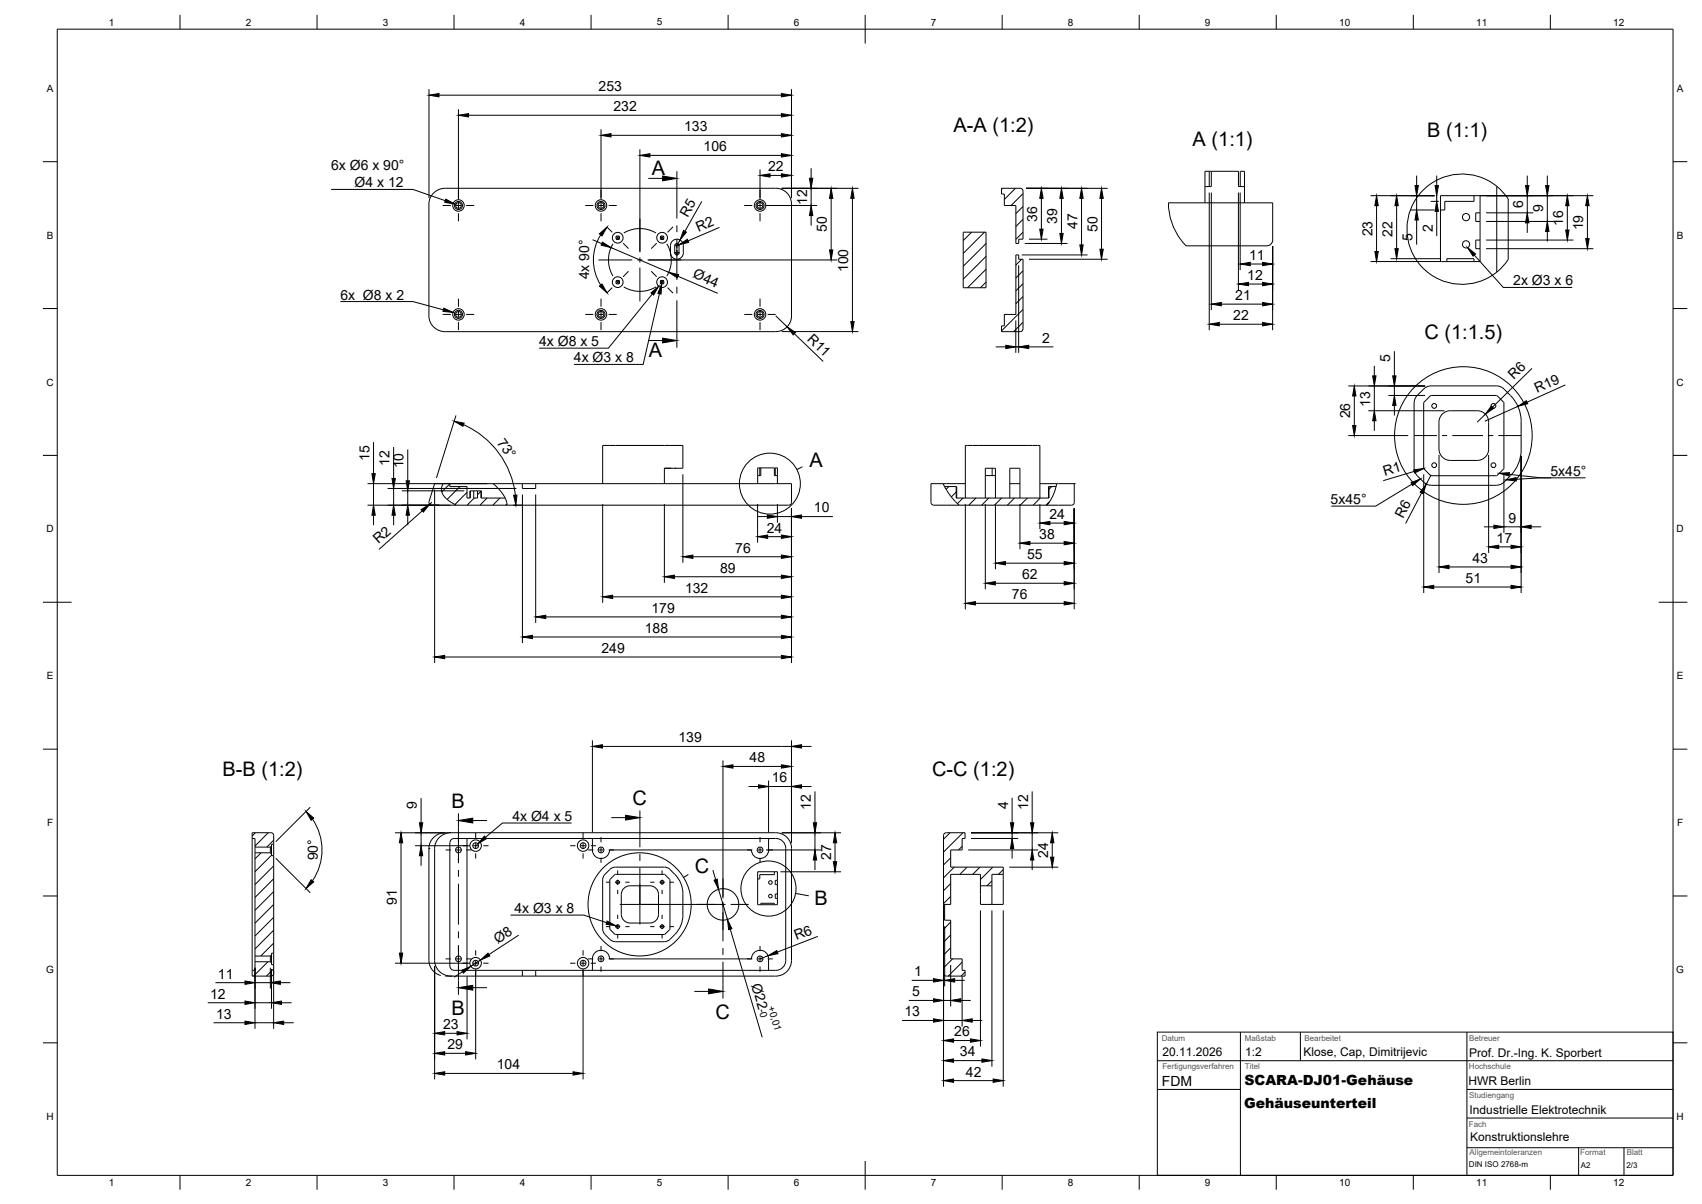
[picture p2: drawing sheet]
<svg xmlns="http://www.w3.org/2000/svg" width="594mm" height="420mm" viewBox="0 0 594 420" stroke-linecap="round" stroke-linejoin="round" font-family="sans-serif">
<!-- layer: Visible -->
<g fill="none" stroke="#000" stroke-width=".35">
<path d="M422.1 59.8v5.3M422.8 59.8v5.3h-2.2M151.3 67.4l1.7-1.2 2.2-.5h115.6a5.5 5.5 0 0 1 5.5 5.5v39a5.5 5.5 0 0 1-5.5 5.5h-115.6l-1.9-.4-1.5-.8-1.2-1.3-.5-1.1-.4-1.6v-39.6l.5-1.8zM356.1 65.7a1.01 1.01 0 0 1 1 1v16.8h-1.5v1.5h-1v-13.3h-4v-4h-1v-2h6.5M432.9 65.1v-5.3h1.5v11M434.4 65.1h-2.1v-5.3h-11.7v11M502.8 68.3h13.8v23h-13.8zM514.5 68.3v2h-10.2v3h-1.5M516.6 74.3h-1.5v3h1.5M522.4 65v30M522.4 65a19.3 19.3 0 0 0-26.1 1.9 19.3 19.3 0 0 0 0 26.2 19.3 19.3 0 0 0 26.1 1.8M522.4 65l2.2 2.1 1.8 2.3v21.1l-1.8 2.4-2.2 2.1"/>
<path d="M234.7 84.1a2.25 2.25 0 0 1 2.4-.5 2.25 2.25 0 0 1 1.4 2.1 4.3 4.3 0 0 1-.6 4.1 2.25 2.25 0 0 1-2.5 .5 2.25 2.25 0 0 1-1.4-2.1 4.3 4.3 0 0 1 .7-4.1zM235.7 85.2l.6-.2 .7 .4v2.8a.75 .75 0 0 1-.7 .8 .75 .75 0 0 1-.8-.8v-2.5zM336.2 81h8v19.4h-8zM412.3 83.8a21.5 21.5 0 0 1-4.5-13h36.4v13a2.42 2.42 0 0 1-3 2h-27.2l-1.7-2M505 91.3v-1h9.5v1M516.6 83.8h-1.5v3h1.5M356.1 115.7h-6.5v-2h1v-4h4v-20.7h1v1.5h1.5v24.2a1.01 1.01 0 0 1-1 1M494.7 138l2.6-2.6 1.3-.6 .9-.1h23.3l1.8 .7 2.6 2.6M494.7 138l-.8 1.2-.3 1.4M499.3 138.1l-2.3 2.5-.1 22.8M499.3 138.1h23.3M522.6 138.1l2.4 2.5-.1 22.8"/>
<path d="M527.2 138h.1M527.2 138a12.7 12.7 0 0 1 3.7 9M235.5 155.4h.1M493.6 140.6v22.8M506.3 143.3h9.3M506.3 143.3a4 4 0 0 0-4 4v9.4a4 4 0 0 0 4 4h9.3a4 4 0 0 0 4-4M515.6 143.3a4 4 0 0 1 4 4M519.6 147.3v9.4M530.9 147v10a12.7 12.7 0 0 1-3.7 9M154.7 168.8l-.6 1.8 .5 2 1.6 1.8 3.1 1.9M154.7 168.8h-3l-1.9 6.2M154.7 168.8h2.3"/>
<path d="M157 168.8h119.3v6.5a1.83 1.83 0 0 1-2.4 1h-122.6a1.19 1.19 0 0 1-1.5-1.3M157 168.8v1h6v4h1.2v-2.5M164.2 171.3l-.2 2.5M164.2 171.3h1.2M165.4 171.3h1.3M165.4 171.3v2.5h1.3v-2.5M166.7 171.3h1.2M167.9 171.3l.1 2.5M167.9 171.3v2.5h8.4M172.1 168.8l2 1.9 1.6 1.9 1 2 .3 1.7M182.3 168.8v1.7h4.7v-1.7M231.9 163.4h6.5v-8h-28v13.4"/>
<path d="M231.9 163.4h1.9M231.9 163.4v5.4M233.8 163.4h.1M235.5 163.4h.1M265.2 163.3v2.7M265.6 163.3v2.7h-1.1M270.6 166v-2.7h.8v5.5M271.4 166h-1.1v-2.7h-5.8v5.5M329.2 168.8l2.6 4.3 3 3.2M329.2 168.8h-4.2v6.5a1.82 1.82 0 0 0 2.3 1h45.7a1.59 1.59 0 0 0 2-1v-6.5M329.2 168.8h7.8M329.7 169.8h4.1"/>
<path d="M333.8 169.8h.1v4M333.8 169.8v4h32.4v-4M337 173.8v-18.4h26v18.4M343.9 166h3.6M343.9 173.8v-10.4h3.6v10.4M346.3 163.4v2.6M352.5 168.8h3.5M352.5 173.8v-10.4h3.5v10.4M363 168.8h12M366.2 169.8h-.2v4M366.2 169.8h2.4M368.8 168.8l-1.4 4.4-1.9 3.1"/>
<path d="M375 168.8h.1M493.6 163.4l.3 1.4 .8 1.2 2.6 2.6 .8 .5 1.4 .3 23.3-.1 1.8-.7 2.6-2.6M497 163.4l2.5 2.6 23.1-.1M525 163.4l-2.4 2.5M527.2 166h.1M88 292.6v46M88 292.6h1v3M89 295.6v2M89 297.6h5.4M89 297.6v36M89 295.6h5.4M94.4 295.6v2"/>
<path d="M94.4 297.6l.4 .4M94.8 295.2v2.8M94.8 298v.6h.7M94.8 295.2l-.4 .4M95.5 294.6v4M95.5 294.6h-.7v.6M95.5 291.6v3M95.5 298.6v34M95.5 291.6a1.01 1.01 0 0 0-1-1h-6.5v2M149.7 296.1l.1 39.7 .5 1.7 1 1.4 1.1 .9 1.5 .6M149.7 296.1l.4-1.9 1-1.7 1.9-1.4 2.2-.5h115.6a5.5 5.5 0 0 1 5.5 5.5v39M149.7 296.1h.1"/>
<path d="M157 294.1v43M157 294.1a1.49 1.49 0 0 1 1.5-1.5h112.3a3.5 3.5 0 0 1 3.5 3.5v39M157.5 290.6a5.6 5.6 0 0 0-5.8 5.5v39M163 292.6v46M206.8 292.6v4a3 3 0 0 0 3 3 3 3 0 0 0 3-3h49.5a3 3 0 0 0 3 3 3 3 0 0 0 3-3M268.3 292.6v4M329.3 291.6v48a1.01 1.01 0 0 0 1 1M330.3 290.6h6.5v2h-1v4h-4v6h18.4v13h-8v-6.5M330.3 290.6a1.01 1.01 0 0 0-1 1M214.8 305.1h17.1M214.8 305.1l-1.9 2v17.2l1.9 1.8 17.3-.1M218 309.8l1.9-.7h7a2.99 2.99 0 0 1 2.9 3v7a2.99 2.99 0 0 1-2.9 3h-7a3 3 0 0 1-3-3v-7a2.99 2.99 0 0 1 1.1-2.3z"/>
<path d="M231.9 305.1l.2 .1M232.1 305.2l1.7 1.9v17.1l-1.7 1.9M235.5 305.1l-2-2-1.2-.5h-17.5l-1.6 .5-2.3 2.3-.5 1.2v17.6l.1 .8 .7 1.1 2 2 1.6 .5h17.5l1.2-.5 2-2M235.5 305.1a9.6 9.6 0 0 1 2.9 6.8v7.5a9.5 9.5 0 0 1-2.9 6.7M235.6 305.1h.1M264.5 304.2h6.9v11.5h-6.9zM265.6 315.7v-.5h4.7v.5M270.3 304.2v1h-5.1v1.5h-.7M271.4 307.2h-.8v1.5h.8M271.4 312h-.8v1.5h.8M329.7 315.6v5.5h2.1v13.5h4v4h1v2h-6.5M342.2 309.1v-4h-10.4v10.5h-2.5"/>
<path d="M342.2 309.1h4M346.2 309.1v6.5M350.2 305.1v.1M350.2 305.1h-4v4M89 333.6v2M89 335.6v3h-1M89 333.6h5.4M89 335.6h5.4M94.4 333.6v2M94.4 335.6l.4 .4M94.8 333.2v2.8M94.8 333.2l-.4 .4"/>
<path d="M94.8 336v.6h.7M95.5 336.6v3a1.01 1.01 0 0 1-1 1h-6.5v-2M95.5 332.6v4M95.5 332.6h-.7v.6M151.7 335.1a5.6 5.6 0 0 0 5.8 5.5M157 337.1a1.49 1.49 0 0 0 1.5 1.5M182.3 338.6v2M187 338.6v2M235.6 326.1h.1M268.3 334.6v4M268.3 334.6a3 3 0 0 0-3-3 3 3 0 0 0-3 3h-49.5a3 3 0 0 0-3-3 3 3 0 0 0-3 3v4M274.3 335.1a3.5 3.5 0 0 1-3.5 3.5h-112.3"/>
<path d="M276.3 335.1a5.5 5.5 0 0 1-5.5 5.5h-115.4M157.5 340.6h.1"/>
<circle cx="160" cy="71.7" r="1.41"/>
<circle cx="160" cy="71.7" r="1.01"/>
<circle cx="160" cy="71.7" r="2"/>
<circle cx="209.8" cy="71.7" r="1.41"/>
<circle cx="209.8" cy="71.7" r="1.01"/>
<circle cx="209.8" cy="71.7" r="2"/>
<circle cx="265.3" cy="71.7" r="1.41"/>
<circle cx="265.3" cy="71.7" r="1.01"/>
<circle cx="265.3" cy="71.7" r="2"/>
<circle cx="511.7" cy="75.8" r="1.26"/>
<circle cx="215.6" cy="98.5" r=".62"/>
<circle cx="215.6" cy="83" r=".62"/>
<circle cx="215.6" cy="83" r="1.87"/>
<circle cx="215.6" cy="98.5" r="1.87"/>
<circle cx="231.1" cy="98.5" r=".62"/>
<circle cx="231.1" cy="83" r=".62"/>
<circle cx="231.1" cy="98.5" r="1.87"/>
<circle cx="231.1" cy="83" r="1.87"/>
<circle cx="511.7" cy="85.3" r="1.26"/>
<circle cx="160" cy="109.7" r="1.41"/>
<circle cx="160" cy="109.7" r="1.01"/>
<circle cx="160" cy="109.7" r="2"/>
<circle cx="209.8" cy="109.7" r="1.41"/>
<circle cx="209.8" cy="109.7" r="1.01"/>
<circle cx="209.8" cy="109.7" r="2"/>
<circle cx="265.3" cy="109.7" r="1.41"/>
<circle cx="265.3" cy="109.7" r="1.01"/>
<circle cx="265.3" cy="109.7" r="2"/>
<circle cx="500.6" cy="141.7" r=".84"/>
<circle cx="510.8" cy="152" r="24"/>
<circle cx="521.3" cy="141.7" r=".84"/>
<circle cx="500.6" cy="162.3" r=".84"/>
<circle cx="521.3" cy="162.3" r=".84"/>
<circle cx="160" cy="296.6" r="1.01"/>
<circle cx="166" cy="295.1" r="1.01"/>
<circle cx="166" cy="295.1" r="2"/>
<circle cx="203.5" cy="295.1" r="1.01"/>
<circle cx="203.5" cy="295.1" r="2"/>
<circle cx="209.8" cy="296.6" r="1.01"/>
<circle cx="265.3" cy="296.6" r="1.01"/>
<circle cx="215.6" cy="307.9" r=".62"/>
<circle cx="231.1" cy="307.9" r=".62"/>
<circle cx="252.4" cy="315.6" r="5.5"/>
<circle cx="268.9" cy="308" r=".62"/>
<circle cx="268.9" cy="312.7" r=".62"/>
<circle cx="160" cy="334.6" r="1.01"/>
<circle cx="166" cy="336.1" r="1.01"/>
<circle cx="166" cy="336.1" r="2"/>
<circle cx="203.5" cy="336.1" r="1.01"/>
<circle cx="203.5" cy="336.1" r="2"/>
<circle cx="209.8" cy="334.6" r="1.01"/>
<circle cx="215.6" cy="323.4" r=".62"/>
<circle cx="231.1" cy="323.4" r=".62"/>
<circle cx="265.3" cy="334.6" r="1.01"/>
</g>
<!-- layer: Smart Centers -->
<g fill="none" stroke="#000" stroke-width=".35">
<path d="M154.5 71.7h2.9M159.1 71.7h1.8M160 66.2v2.8M160 70.8v1.8M160 74.4v2.8M162.7 71.7h2.8M204.3 71.7h2.8M208.9 71.7h1.8M209.8 66.2v2.8M209.8 70.8v1.8M209.8 74.4v2.8M211.8 79.2l1.9 1.9"/>
<path d="M212.4 71.7h2.9M223.4 76.3v11.7M234.9 79.2l-1.9 1.9M259.8 71.7h2.8M264.4 71.7h1.8M265.3 66.2v2.8M265.3 70.8v1.8M265.3 74.4v2.8M267.9 71.7h2.9M208.9 90.7h11.8M214 85.1a11 11 0 0 0 0 11.3M215 82.3l1.2 1.3"/>
<path d="M215 97.8l1.3 1.3M216.2 97.8l-1.2 1.3M216.3 82.4l-1.3 1.2M217.5 84.9l1.9 1.9M217.7 81.3a11 11 0 0 1 11.3 0M219.4 94.7l-1.9 1.9M222.5 90.7h1.7M223.4 89.8v1.8M223.4 93.4v11.8M226 90.7h11.8M227.3 94.7l1.9 1.9M229.2 84.9l-1.9 1.9"/>
<path d="M230.5 82.4l1.2 1.2M230.5 97.8l1.2 1.3M231.7 97.8l-1.2 1.3M231.7 82.3l-1.2 1.3M232.7 85.1a11 11 0 0 1 0 11.3M235.4 85.7h1.8M235.4 88.2h1.8M236.3 84.8v1.8M236.3 87.3v1.8M154.5 109.7h2.9M159.1 109.7h1.8M160 104.2v2.8"/>
<path d="M160 108.8v1.8M160 112.4v2.8M162.7 109.7h2.8M204.3 109.7h2.8M208.9 109.7h1.8M209.8 104.2v2.8M209.8 108.8v1.8M209.8 112.4v2.8M212.4 109.7h2.9M213.7 100.4l-1.9 1.9M217.7 100.1a11 11 0 0 0 11.3 0M233 100.4l1.9 1.9"/>
<path d="M259.8 109.7h2.8M264.4 109.7h1.8M265.3 104.2v2.8M265.3 108.8v1.8M265.3 112.4v2.8M267.9 109.7h2.9M493.6 152h8M503.3 152h1.8M506.9 152h10.7M519.4 152h1.8M523 152h7.9M155.5 296.6h1.9"/>
<path d="M159.1 296.6h1.8M160 292.1v1.8M160 295.7v1.8M160 299.3v1.8M161.5 295.1h1.8M162.7 296.6h1.8M165.1 295.1h1.8M166 290.6v1.8M166 294.2v1.8M166 297.8v1.8M168.7 295.1h1.8M199 295.1h1.9"/>
<path d="M202.6 295.1h1.8M203.5 290.6v1.8M203.5 294.2v1.8M203.5 297.8v1.8M205.3 296.6h1.8M206.2 295.1h1.8M208.9 296.6h1.8M209.8 292.1v1.8M209.8 295.7v1.8M209.8 299.3v1.8M212.4 296.6h1.9M260.8 296.6h1.8"/>
<path d="M264.4 296.6h1.8M265.3 292.1v1.8M265.3 295.7v1.8M265.3 299.3v1.8M267.9 296.6h1.9M211.5 307.9h1.4M214.7 307.9h1.8M215.6 303.7v1.5M215.6 307v1.8M215.6 310.5v1.5M215.6 319.2v1.5M216.3 315.6h14.1"/>
<path d="M218.3 307.9h1.4M223.4 308.6v14M227 307.9h1.4M230.2 307.9h1.8M231.1 303.7v1.5M231.1 307v1.8M231.1 310.5v1.5M231.1 319.2v1.5M233.8 307.9h1.4M243.4 315.6h6.3M251.5 315.6h1.7M252.3 306.6v6.3"/>
<path d="M252.3 314.7v1.8M252.3 318.3v6.3M255 315.6h6.3M155.5 334.6h1.9M159.1 334.6h1.8M160 330.1v1.8M160 333.7v1.8M160 337.3v1.8M161.5 336.1h1.8M162.7 334.6h1.8M165.1 336.1h1.8M166 331.6v1.8"/>
<path d="M166 335.2v1.8M166 338.8v1.8M168.7 336.1h1.8M199 336.1h1.9M202.6 336.1h1.8M203.5 331.6v1.8M203.5 335.2v1.8M203.5 338.8v1.8M205.3 334.6h1.8M206.2 336.1h1.8M208.9 334.6h1.8M209.8 330.1v1.8"/>
<path d="M209.8 333.7v1.8M209.8 337.3v1.8M211.5 323.4h1.4M212.4 334.6h1.9M214.7 323.4h1.8M215.6 322.5v1.8M215.6 326.1v1.4M218.3 323.4h1.4M227 323.4h1.4M230.2 323.4h1.8M231.1 322.5v1.8M231.1 326.1v1.4"/>
<path d="M233.8 323.4h1.4M260.8 334.6h1.8M264.4 334.6h1.8M265.3 330.1v1.8M265.3 333.7v1.8M265.3 337.3v1.8M267.9 334.6h1.9"/>
</g>
<!-- layer: Hole Notes -->
<path d="M155.6 69.5l3.1 1.7-3.5-.6zM512.3 86.4l2.7 2.2-.8 .8zM154.9 107.5l3.3 1.5-3.6-.3zM227.2 102.2l2.7-2.3-1.8 3.1zM231 99.1l-.3 3.5-1.1-.2zM169.1 291.8l.7 .9-3 1.8zM211.9 321.4l3.2 1.7-3.6-.6z" fill="#000" stroke="#000" stroke-width=".35"/>
<path d="M115.6 66.1h28.5l11.3 3.9M514.6 89l10.1 11.3h24.1M118.8 105.2h25.3l10.7 2.9M227.7 102.6l-15.3 18.9h-24.2M230.2 102.5l-5.7 24.7h-24.2M199.5 287.2h-24.1l-5.9 5M178.2 319.3h25.6l7.9 2.7" fill="none" stroke="#000" stroke-width=".35"/>
<!-- layer: FD_Dimensions -->
<g fill="none" stroke="#000" stroke-width=".35">
<path d="M149.7 31.1v38M153.2 33.2h119.6M160 38.1v31.5M276.3 31.1v38M163.5 40.2h109.3M209.8 45.1v24.5M213.3 47.2h59.5M223.4 52.1v35.6M226.8 54.2h46M265.3 59.1v10.5M283.1 58.7v3.5M245 70.3l-5.9 10.4"/>
<path d="M251.1 79.4l-10.9 4.7M267.4 71.7h17.8M268.8 61.2h4M272.9 65.7h26.7M283.1 65.7v6M283.1 75.2v3.5M290.1 69.2v18M297.5 69.2v43M358.2 65.7h28.4M363.5 69.2v10.8M370.5 69.2v12.3M377.5 69.2v16.3"/>
<path d="M384.5 69.2v17.8M422.1 67.2v48M422.8 67.2v41M432.3 67.2v34M432.9 67.2v27M478.4 68.3h22.3M480.5 71.8v16M487.5 71.8v15M492.4 73.3h8.3M494.5 61.3v3.5M494.5 68.3v5M494.5 76.8v8.6"/>
<path d="M499.4 70.3h2.8M501.5 61.3v3.5M501.5 68.3v2M501.5 73.8v8.6M516.6 68.3h39.6M518.7 74.3h16.5M518.7 77.3h23.5M533.1 61.3v3.5M533.1 68.3v6M533.1 77.8v3.5M540.1 61.3v3.5M540.1 68.3v9"/>
<path d="M547.1 71.8v8.5M554.1 71.8v11.5M206.8 83.7l3.3 1.3M209.7 82a16.2 16.2 0 0 0 0 17.5M213.3 86.4l20.1 8.6M226.3 90.7h65.9M236.6 96.4l13.9 6M237.4 83.8l-1.1 1.9 .7-.3M355.6 92.6v30.5M356.7 89h22.9M357.7 85h14.9M359.2 83.5h6.4"/>
<path d="M359.2 90.5h27.4M435.8 99.1h4.9M436.4 92.1h4.3M444.2 85.9v29.3M478.4 91.3h24.5M485.4 90.3h17.5M518.7 83.8h30.5M518.7 86.8h37.5M540.1 80.8v3.5M270.8 110.2l3.9 3.8M272.9 115.7h26.7M277.3 116.5l10 9.6"/>
<path d="M354.6 111.8v11.3M425.6 113.1h15.1M426.3 106.1h14.4M347.6 121.1h3.5M354.6 121.1h1M359.1 121.1h8.6M470.6 134.7h26.8M472.7 138.2v10.3M479.7 127.7v3.5M479.7 134.7v8.6M484.6 138h12.8M486.7 122.6v8.6"/>
<path d="M486.7 134.7v3.3M534.7 128.5l-13.7 13.6M546.4 134.3l-13.4 6.1M130.4 154.3v11M137.4 156v11M142.3 156.8v11M159.2 145l-6.9 21.8M161.8 148.2a30.7 30.7 0 0 1 18.1 24.6M470.6 152h20.9M477.6 143.3h26.6M479.7 146.8v3.5M486.7 141.5v3.5"/>
<path d="M502.3 158.8v41.1M518.5 144.5l-2.9 2.8M519.6 158.8v34.2M529.8 141.8l-11.5 5.2M530.9 159.1v47.8M128.3 176.3h28.9M128.3 168.8h41.7M130.4 168.8v7.5M130.4 179.8v3.5M135.3 170.5h45M137.4 170.5v5.8M137.4 179.8v3.5"/>
<path d="M140.2 171.3h21.9M142.3 171.3v5M142.3 179.8v3.5M147.4 178.3l-15.1 13.4M150.7 175.3l-.7 .7M151.7 170.9v60.5M179.1 176.3h3.1M182.4 172.6v51.8M187 172.6v44.8M210.4 175.9v34.5M231.9 175.9v27.5M238.4 165.5v30.9"/>
<path d="M264.4 175.9v13.5M271.4 175.9v6.5M276.3 177.4v54M337 175.9v36.7M343.9 175.9v29.7M347.5 175.9v22.7M356 175.9v15.7M363 175.9v8.7M374.9 177.4v35.2M493.6 164.5l-10.8 3.2M496.2 172l-5.6 10.7M497 165.5v41.4"/>
<path d="M497.3 163.4l-.3 .1M499.6 165.7l-1.8 3.2M524.9 165.5v20.4M241.9 194.3h30.9M264.4 180.3h3.4M267.9 187.3h4.9M271.4 180.3h4.9M279.8 180.3h10.9M351 196.5h20.5M359.5 189.5h12M366.5 182.5h5M505.8 197.8h21.6"/>
<path d="M517.9 183.9h3.5M523.1 190.8h4.3M524.9 183.9h6M534.4 183.9h3.6M190.5 215.3h82.3M213.8 208.3h59M235.4 201.3h37.4M340.5 210.5h31M347.4 203.5h24.1M500.4 204.9h27M155.2 229.3h117.6M185.8 222.3h87"/>
<path d="M206.8 258.4v32.1M276.3 258.4v35.6M147 278.5v8.6M210.3 260.5h66M252.3 265.4v48.1M255.8 267.5h17M261.3 274.5h3.5M268.3 272.4v18.1M268.3 274.5h8M279.8 274.5h3.5M279.8 260.5h3.5M284.5 276.2v10.9"/>
<path d="M353.3 278.4v8.7M360.3 276.2v10.9M96.2 299.5l12.1 12.1M108.3 281.7l-12.1 12M109.1 285.8a19.1 19.1 0 0 1 0 21.6M137.9 290.6h17.5M140 294.1v38.5M144.9 295.1h19M147 290.6v4.5M147 298.6v3.5M267.4 296.6h19.2M272.9 290.6h20.7"/>
<path d="M284.5 290.6v6M291.5 294.1v6.6M337.9 296.6h24.5M338.9 290.6h30.5M338.9 292.6h16.5M353.3 290.6v2M353.3 296.1v3.5M360.3 290.6v6M367.3 294.1v5M248.8 303.6l1 3.4M250.8 310.3l3.1 10.6M272.4 304.2h21.2"/>
<path d="M284.5 300.1v3.5M329.3 317.7v61.5M342.2 317.7v47.5M346.2 317.7v54.5M350.2 317.7v61.5M352.3 302.6h17.1M360.3 300.1v3.5M89 337.7v21.3M94.4 337.7v7.3M94.8 338.1v13.9M95.5 338.7v20.3M137.9 336.1h26"/>
<path d="M151.7 337.2v39.5M161.4 339.1l-2.9 1.9M166 338.2v31.5M167.7 335l-3.3 2.2M181 326.3l-10.4 6.8M203.5 338.2v38.5M254.9 324.3l11.1 37.7M268.1 333.5l-2.8 1.1M285.5 326.8l-14.2 5.5M329.7 323.2v21M331.8 336.7v14.5M72.5 349.9h13"/>
<path d="M74.5 356.9h11M75.2 342.9h10.3M89 342.9h5.4M89 349.9h5.8M89 356.9h6.5M97.9 342.9h3.5M98.3 349.9h3.5M99 356.9h3.5M163 340.7v22M314.9 356.1h10.9M317.2 349.1h8.6M318.2 342.1h7.6"/>
<path d="M329.3 342.1h.4M329.3 349.1h2.5M329.3 356.1h6.5M333.2 342.1h3.5M335.3 349.1h3.5M335.8 340.7v17.5M339.3 356.1h3.5M155.2 360.6h4.3M155.2 367.6h7.3M155.2 374.6h44.8M332.8 363.1h5.9M332.8 370.1h9.9"/>
<path d="M332.8 377.1h13.9"/>
</g>
<g fill="#000" stroke="#000" stroke-width=".35">
<path d="M149.7 33.2l3.5-.6v1.2zM160 40.2l3.5-.6v1.2zM272.8 39.6l3.5 .6-3.5 .6zM272.8 32.6l3.5 .6-3.5 .6zM209.8 47.2l3.5-.6v1.2zM223.4 54.2l3.4-.6v1.2zM272.8 53.6l3.5 .6-3.5 .6zM272.8 46.6l3.5 .6-3.5 .6zM265.3 61.2l3.5-.6v1.2zM272.8 60.6l3.5 .6-3.5 .6zM282.5 62.2h1.2l-.6 3.5zM283.1 71.7l.6 3.5h-1.2z"/>
<path d="M290.1 65.7l.6 3.5h-1.2zM297.5 65.7l.6 3.5h-1.1zM363.5 65.7l.6 3.5h-1.2zM362.9 80h1.2l-.6 3.5zM370.5 65.7l.6 3.5h-1.2zM377.5 65.7l.6 3.5h-1.2zM384.5 65.7l.6 3.5h-1.2zM480.5 68.3l.6 3.5h-1.2zM487.5 68.3l.6 3.5h-1.2zM493.9 64.8h1.2l-.6 3.5zM494.5 73.3l.6 3.5h-1.2zM500.9 64.8h1.2l-.6 3.5z"/>
<path d="M501.5 70.3l.6 3.5h-1.2zM532.5 64.8h1.2l-.6 3.5zM533.1 74.3l.6 3.5h-1.2zM539.5 64.8h1.2l-.6 3.5zM547.1 68.3l.6 3.5h-1.2zM554.1 68.3l.6 3.5h-1.2zM209.2 81.6l2.7-2.4-1.8 3.1zM209.2 99.8l.9-.7 1.8 3.1zM210.3 84.5l3 1.9-3.5-.8zM233.4 95l3.5 .9-.5 1zM238.6 80.4l1 .6-2.2 2.8zM237 85.4l2.9-1.9 .5 1.1z"/>
<path d="M289.5 87.2h1.2l-.6 3.5zM369.9 81.5h1.2l-.6 3.5zM376.9 85.5h1.2l-.6 3.5zM383.9 87h1.2l-.6 3.5zM432.3 99.1l3.5-.5v1.1zM432.9 92.1l3.5-.6v1.2zM440.7 91.5l3.5 .6-3.5 .6zM440.7 98.6l3.5 .5-3.5 .6zM479.9 87.8h1.2l-.6 3.5zM486.9 86.8h1.2l-.6 3.5zM540.1 77.3l.6 3.5h-1.2zM546.5 80.3h1.2l-.6 3.5z"/>
<path d="M553.5 83.3h1.2l-.6 3.5zM274.7 114l3 2-.8 .9zM297 112.2h1.1l-.6 3.5zM422.1 113.1l3.5-.6v1.2zM422.8 106.1l3.5-.5v1.1zM440.7 105.6l3.5 .5-3.5 .6zM440.7 112.5l3.5 .6-3.5 .6zM351.1 120.5l3.5 .6-3.5 .5zM355.6 121.1l3.5-.6v1.1zM472.7 134.7l.6 3.5h-1.2zM479.1 131.2h1.2l-.6 3.5zM486.1 131.2h1.2l-.6 3.5z"/>
<path d="M529.8 141.8l3-2 .5 1.1zM158.5 147l3.5 .7-.4 1.1zM472.1 148.5h1.2l-.6 3.5zM479.7 143.3l.6 3.5h-1.2zM486.7 138l.6 3.5h-1.2zM520.6 141.7l.8 .8-2.9 2zM130.4 176.3l.6 3.5h-1.2zM129.8 165.3h1.2l-.6 3.5zM137.4 176.3l.6 3.5h-1.2zM136.8 167h1.2l-.6 3.5zM142.3 176.3l.6 3.5h-1.1zM141.8 167.8h1.1l-.6 3.5z"/>
<path d="M147 177.8l3-1.8-2.2 2.7zM179.3 172.8h1.1l-.3 3.5zM267.8 179.7l3.6 .6-3.6 .6zM276.3 180.3l3.5-.6v1.2zM493.4 164l3.6-.5-3.2 1.6zM497.8 168.9l-1.1 3.4-1-.6zM238.4 194.3l3.5-.6v1.2zM264.4 187.3l3.5-.6v1.2zM272.8 193.7l3.5 .6-3.5 .6zM272.8 186.7l3.5 .6-3.5 .6zM347.5 196.5l3.5-.5v1.1zM356 189.5l3.5-.5v1.1z"/>
<path d="M363 182.5l3.5-.6v1.2zM371.5 181.9l3.4 .6-3.4 .6zM371.5 189l3.4 .5-3.4 .6zM371.5 196l3.4 .5-3.4 .6zM502.3 197.8l3.5-.5v1.1zM521.4 183.3l3.5 .6-3.5 .5zM519.6 190.8l3.5-.5v1.1zM527.4 190.3l3.5 .5-3.5 .6zM527.4 197.3l3.5 .5-3.5 .6zM530.9 183.9l3.5-.6v1.1zM187 215.3l3.5-.6v1.2zM210.4 208.3l3.4-.6v1.2z"/>
<path d="M231.9 201.3l3.5-.6v1.2zM272.8 200.7l3.5 .6-3.5 .6zM272.8 207.7l3.5 .6-3.5 .6zM272.8 214.7l3.5 .6-3.5 .6zM337 210.5l3.5-.5v1.1zM343.9 203.5l3.5-.5v1.1zM371.5 203l3.4 .5-3.4 .6zM371.5 210l3.4 .5-3.4 .6zM497 204.9l3.4-.6v1.1zM527.4 204.3l3.5 .6-3.5 .5zM151.7 229.3l3.5-.6v1.2zM182.4 222.3l3.4-.6v1.2z"/>
<path d="M272.8 221.7l3.5 .6-3.5 .6zM272.8 228.7l3.5 .6-3.5 .6zM206.8 260.5l3.5-.6v1.1zM276.3 260.5l3.5-.6v1.1zM252.3 267.5l3.5-.6v1.2zM264.8 273.9l3.5 .6-3.5 .5zM272.8 266.9l3.5 .6-3.5 .6zM276.3 274.5l3.5-.6v1.1zM106.8 283.2l2.7 2.3-.9 .7zM140 290.6l.6 3.5h-1.2zM147 295.1l.6 3.5h-1.2zM146.4 287.1h1.2l-.6 3.5z"/>
<path d="M283.9 287.1h1.2l-.6 3.5zM291.5 290.6l.6 3.5h-1.2zM353.3 292.6l.6 3.5h-1.2zM352.7 287.1h1.2l-.6 3.5zM359.7 287.1h1.2l-.6 3.5zM367.3 290.6l.6 3.5h-1.2zM366.7 299.1h1.2l-.6 3.5zM108.6 307l.9 .8-2.7 2.3zM249.2 307.1l1.2-.3 .4 3.5zM284.5 296.6l.6 3.5h-1.2zM290.9 300.7h1.2l-.6 3.5zM360.3 296.6l.6 3.5h-1.2z"/>
<path d="M139.4 332.6h1.2l-.6 3.5zM161.1 338.6l3.3-1.4-2.7 2.4zM167.7 335l2.6-2.4 .7 1zM253.9 320.9l1.6 3.2-1.2 .3zM268.1 333.5l3-1.8 .4 1.1zM85.5 342.3l3.5 .6-3.5 .6zM85.5 349.3l3.5 .6-3.5 .6zM85.5 356.3l3.5 .6-3.5 .6zM94.4 342.9l3.5-.6v1.2zM94.8 349.9l3.5-.6v1.2zM95.5 356.9l3.5-.6v1.2zM325.8 341.5l3.5 .6-3.5 .6z"/>
<path d="M325.8 348.5l3.5 .6-3.5 .6zM325.8 355.5l3.5 .6-3.5 .6zM329.7 342.1l3.5-.6v1.2zM331.8 349.1l3.5-.6v1.2zM335.8 356.1l3.5-.6v1.2zM151.7 360.6l3.5-.6v1.2zM151.7 367.6l3.5-.6v1.2zM151.7 374.6l3.5-.6v1.2zM159.5 360l3.5 .6-3.5 .6zM162.5 367l3.5 .6-3.5 .6zM200 374l3.5 .6-3.5 .6zM329.3 363.1l3.5-.6v1.2z"/>
<path d="M329.3 370.1l3.5-.6v1.2zM329.3 377.1l3.5-.6v1.2zM338.7 362.5l3.5 .6-3.5 .6zM342.7 369.5l3.5 .6-3.5 .6zM346.7 376.5l3.5 .6-3.5 .6z"/>
</g>
<!-- layer: BORDER -->
<g fill="none" stroke="#000" stroke-width=".35">
<path d="M20 10.2h564v400h-564zM62.8 5.2v5M110.7 5.2v5M158.5 5.2v5M206.3 5.2v5M254.1 5.2v5M302 5.2v10M349.8 5.2v5M397.6 5.2v5M445.5 5.2v5M493.3 5.2v5M541.1 5.2v5"/>
<path d="M15 56.4h5M584 56.4h5M15 107.7h5M584 107.7h5M15 158.9h5M584 158.9h5M15 210.2h10M579 210.2h10M15 261.4h5M584 261.4h5M15 312.7h5M584 312.7h5"/>
<path d="M15 363.9h5M584 363.9h5M62.8 410.2v5M110.7 410.2v5M158.5 410.2v5M206.3 410.2v5M254.1 410.2v5M302 405.2v10M349.8 410.2v5M397.6 410.2v5M445.5 410.2v5M493.3 410.2v5"/>
<path d="M541.1 410.2v5"/>
</g>
<!-- layer: Detail Boundary -->
<g fill="none" stroke="#000" stroke-width=".35">
<path d="M280.1 162.9l-1.9 1M240.3 305.2l-1.7 1M277.7 311.8l4.6 .8"/>
<circle cx="268.7" cy="168.8" r="10.6"/>
<circle cx="223.3" cy="315.6" r="18"/>
<circle cx="268.2" cy="310.1" r="9.6"/>
</g>
<!-- layer: Section Lines -->
<g fill="none" stroke="#000" stroke-width=".35">
<path d="M236.3 59.8v16.5M226.3 62.3h5M236.3 78.6v2.4M236.3 83.4v14.3M226.3 118.8h5M236.3 100.1v2.3M236.3 104.8v16.5M160 283.8v17.4M165 286.3h5M213.4 285.3h5M223.4 282.8v12.9M223.4 298v2.4"/>
<path d="M160 303.6v2.4M160 308.4v14.3M223.4 302.8v12.8h28.9v12.9M160 325v2.4M160 329.8v17.4M252.3 330.9v2.3M252.3 335.6v12.9M165 344.7h5M242.4 346h5"/>
</g>
<path d="M231.3 61.4l5 .9-5 .8zM231.3 118l5 .8-5 .9zM160 286.3l5-.8v1.7zM218.4 284.5l5 .8-5 .9zM160 344.7l5-.8v1.6zM247.4 345.1l4.9 .9-4.9 .8z" fill="#000" stroke="#000" stroke-width=".35"/>
<!-- layer: Hatching -->
<g fill="none" stroke="#000" stroke-width=".35">
<path d="M349.9 65.7l-.3 .4M354.4 65.7l-3.8 3.9M357.1 67.6l-4.2 4.1M357.1 72.1l-2.5 2.5M357.1 76.6l-2.5 2.5M339.1 81l-2.9 2.9M343.6 81l-7.4 7.4M344.2 85l-8 7.9M344.2 89.5l-8 7.9M344.2 93.9l-6.5 6.5M344.2 98.4l-2 2M356.6 90.5l-2 2"/>
<path d="M357.1 81l-2.5 2.5M357.1 94.5l-2.5 2.5M357.1 99l-2.5 2.5M350.8 109.7l-.2 .3M357.1 103.5l-2.5 2.5M357.1 108l-7.5 7.5M357.1 112.5l-3.3 3.2M157 168.8l-2.8 2.8M160.6 169.8l-4.5 4.5M163 171.8l-4.2 4.2M165.5 173.8l-2.5 2.5M167.9 171.5l-1.2 1.2"/>
<path d="M170 173.8l-2.5 2.5M174.5 173.8l-2.5 2.5M177 175.9l-.5 .4M331.2 169.8l-1 1M333.8 171.7l-1.7 1.7M336.2 173.8l-2 1.9M340.7 173.8l-2.5 2.5M345.1 173.8l-2.5 2.5M349.6 173.8l-2.5 2.5M354.1 173.8l-2.5 2.5M358.6 173.8l-2.5 2.5M363.1 173.8l-2.5 2.5"/>
<path d="M366.4 175l-1.3 1.3M367.1 169.8l-1 1M89.1 290.6l-1.1 1.1M91.1 297.6l-2.1 2.1M93.6 290.6l-4.6 4.6M94.8 298.5l-5.8 5.7M95.5 293.2l-2.4 2.4M331.6 290.6l-2.3 2.3M331.8 299.3l-2.5 2.5M335.8 295.3l-1.2 1.3M336.1 290.6l-6.8 6.7M95.5 302.2l-6.5 6.5"/>
<path d="M95.5 306.7l-6.5 6.5M95.5 311.2l-6.5 6.5M95.5 315.7l-6.5 6.5M329.7 319.4l-.4 .4M331.8 308.3l-2.5 2.5M331.8 312.8l-2.5 2.5M333.1 302.6l-3.8 3.7M337.5 302.6l-2.5 2.5M342 302.6l-2.5 2.5M346.2 307.4l-1.7 1.7M346.5 302.6l-4.3 4.3M350.2 303.5l-1.7 1.6"/>
<path d="M89 335.6h.1M93.5 335.6l-5 5M95.5 320.1l-6.5 6.5M95.5 324.6l-6.5 6.6M95.5 329.1l-4.5 4.5M95.5 338.1l-2.5 2.5M331.8 321.8l-2.5 2.5M331.8 326.3l-2.5 2.5M331.8 330.8l-2.5 2.5M332.5 334.6l-3.2 3.2M335.8 335.8l-4.8 4.8M336.8 339.2l-1.3 1.4"/>
</g>
<!-- layer: Leaders -->
<path d="M492.5 168.4l3.3-1.3-2.7 2.3zM523.3 165.2l3.6-.2-.2 1.1zM525.7 167.4l3.5-.7 .1 1.1z" fill="#000" stroke="#000" stroke-width=".35"/>
<path d="M492.8 169l-12.6 7.6h-15.5M526.8 165.5l11.1 1.3h3.5M553.4 166.8h-15.5l-8.7 .5" fill="none" stroke="#000" stroke-width=".35"/>
<!-- layer: TITLEBLOCK -->
<path d="M404 360.2h180v50h-180zM404 370.2h180M433 360.2v50M453.9 360.2v10M512 360.2v50M404 380.2h29M512 380.2h72M512 390.2h72M512 400.5h72M551 400.5v9.7M566.8 400.5v9.7" fill="none" stroke="#000" stroke-width=".35"/>
<g font-size="7">
<text x="332.8" y="46">A-A (1:2)</text>
<text x="498.2" y="47.8">B (1:1)</text>
<text x="416.3" y="50.9">A (1:1)</text>
<text x="227.5" y="61.2">A</text>
<text x="497.2" y="118.2">C (1:1.5)</text>
<text x="226.5" y="124.7">A</text>
<text x="282.6" y="162.9">A</text>
<text x="77.7" y="270.9">B-B (1:2)</text>
<text x="325.4" y="270.9">C-C (1:2)</text>
<text x="157.6" y="281.9">B</text>
<text x="220.8" y="280.8">C</text>
<text x="242.5" y="304.7">C</text>
<text x="284.3" y="315.9">B</text>
<text x="157.6" y="354.2">B</text>
<text x="249.8" y="355.5">C</text>
</g>
<g font-size="4.9">
<text x="209" y="31.8">253</text>
<text x="214.1" y="38.8">232</text>
<text x="238.8" y="45.8">133</text>
<text x="245.6" y="52.8">106</text>
<text x="115.6" y="59.5">6x Ø6 x 90°</text>
<text x="268.1" y="59.8">22</text>
<text x="123.8" y="65.4">Ø4 x 12</text>
<text x="281.7" y="71.6" transform="rotate(-90 281.7 71.6)">12</text>
<text x="240" y="76.1" transform="rotate(-61 240 76.1)">R5</text>
<text x="362" y="77.3" transform="rotate(-90 362 77.3)">36</text>
<text x="531.6" y="72.6" transform="rotate(-90 531.6 72.6)">6</text>
<text x="538.6" y="74.1" transform="rotate(-90 538.6 74.1)">9</text>
<text x="243.8" y="81" transform="rotate(-23 243.8 81)">R2</text>
<text x="288.6" y="80.9" transform="rotate(-90 288.6 80.9)">50</text>
<text x="369" y="78.1" transform="rotate(-90 369 78.1)">39</text>
<text x="376.1" y="80" transform="rotate(-90 376.1 80)">47</text>
<text x="383.1" y="80.8" transform="rotate(-90 383.1 80.8)">50</text>
<text x="479" y="82.5" transform="rotate(-90 479 82.5)">23</text>
<text x="486.1" y="82.8" transform="rotate(-90 486.1 82.8)">22</text>
<text x="500.1" y="81.1" transform="rotate(-90 500.1 81.1)">2</text>
<text x="545.6" y="78.9" transform="rotate(-90 545.6 78.9)">16</text>
<text x="552.6" y="80.4" transform="rotate(-90 552.6 80.4)">19</text>
<text x="493" y="84.2" transform="rotate(-90 493 84.2)">5</text>
<text x="296.1" y="95" transform="rotate(-90 296.1 95)">100</text>
<text x="436" y="90.7">11</text>
<text x="205.7" y="97.5" transform="rotate(-90 205.7 97.5)">4x 90°</text>
<text x="241.6" y="96.8" transform="rotate(23 241.6 96.8)">Ø44</text>
<text x="435.4" y="97.7">12</text>
<text x="528.2" y="99.6">2x Ø3 x 6</text>
<text x="118.8" y="104.5">6x Ø8 x 2</text>
<text x="431.2" y="104.7">21</text>
<text x="430.5" y="111.7">22</text>
<text x="281.5" y="118.6" transform="rotate(44 281.5 118.6)">R11</text>
<text x="363.8" y="119.7">2</text>
<text x="188.2" y="120.8">4x Ø8 x 5</text>
<text x="200.3" y="126.5">4x Ø3 x 8</text>
<text x="485.2" y="126.5" transform="rotate(-90 485.2 126.5)">5</text>
<text x="528.4" y="132.7" transform="rotate(-44 528.4 132.7)">R6</text>
<text x="536.5" y="137.2" transform="rotate(-24 536.5 137.2)">R19</text>
<text x="478.2" y="141.9" transform="rotate(-90 478.2 141.9)">13</text>
<text x="471.3" y="146" transform="rotate(-90 471.3 146)">26</text>
<text x="173.3" y="154.5" transform="rotate(54 173.3 154.5)">73°</text>
<text x="128.9" y="160.9" transform="rotate(-90 128.9 160.9)">15</text>
<text x="136" y="162.6" transform="rotate(-90 136 162.6)">12</text>
<text x="140.9" y="163.4" transform="rotate(-90 140.9 163.4)">10</text>
<text x="483.4" y="166.1" transform="rotate(-17 483.4 166.1)">R1</text>
<text x="541.2" y="166.1">5x45°</text>
<text x="284.1" y="178.8">10</text>
<text x="464.5" y="175.9">5x45°</text>
<text x="267.7" y="185.9">24</text>
<text x="366.3" y="181.1">24</text>
<text x="489.8" y="181.1" transform="rotate(-62 489.8 181.1)">R6</text>
<text x="526.6" y="182.4">9</text>
<text x="132.1" y="190" transform="rotate(-42 132.1 190)">R2</text>
<text x="362.8" y="188.1">38</text>
<text x="522.4" y="189.4">17</text>
<text x="256.6" y="192.8">76</text>
<text x="358.5" y="195.1">55</text>
<text x="514" y="196.4">43</text>
<text x="251.4" y="199.8">89</text>
<text x="356.7" y="202.1">62</text>
<text x="511.6" y="203.4">51</text>
<text x="239.1" y="206.8">132</text>
<text x="353.2" y="209.1">76</text>
<text x="227.4" y="213.8">179</text>
<text x="225.1" y="220.8">188</text>
<text x="210" y="227.8">249</text>
<text x="236.8" y="259">139</text>
<text x="261.7" y="266">48</text>
<text x="269.4" y="273">16</text>
<text x="145.5" y="282.4" transform="rotate(-90 145.5 282.4)">9</text>
<text x="178.9" y="286.5">4x Ø4 x 5</text>
<text x="283.1" y="282.7" transform="rotate(-90 283.1 282.7)">12</text>
<text x="351.9" y="282.3" transform="rotate(-90 351.9 282.3)">4</text>
<text x="358.9" y="282.7" transform="rotate(-90 358.9 282.7)">12</text>
<text x="365.9" y="299.3" transform="rotate(-90 365.9 299.3)">24</text>
<text x="110.9" y="300.2" transform="rotate(-90 110.9 300.2)">90°</text>
<text x="290.1" y="300.1" transform="rotate(-90 290.1 300.1)">27</text>
<text x="138.5" y="315.7" transform="rotate(-90 138.5 315.7)">91</text>
<text x="179.6" y="318.6">4x Ø3 x 8</text>
<text x="173.7" y="329.3" transform="rotate(-33 173.7 329.3)">Ø8</text>
<text x="278" y="328.1" transform="rotate(-21 278 328.1)">R6</text>
<text x="76.1" y="341.5">11</text>
<text x="319.1" y="340.7">1</text>
<text x="262.2" y="343.7" transform="rotate(74 262.2 343.7)">Ø22</text>
<text x="318.4" y="347.7">5</text>
<text x="73.4" y="348.5">12</text>
<text x="75.4" y="355.5">13</text>
<text x="154.7" y="359.1">23</text>
<text x="315.7" y="354.6">13</text>
<text x="333.1" y="361.7">26</text>
<text x="156.2" y="366.1">29</text>
<text x="335.1" y="368.7">34</text>
<text x="173.4" y="373.1">104</text>
<text x="337.1" y="375.7">42</text>
<text x="405.6" y="379">FDM</text>
<text x="434.3" y="378.5">SCARA-DJ01-Gehäuse</text>
<text x="434.3" y="386.5">Gehäuseunterteil</text>
</g>
<g font-size="4.2">
<text x="405.7" y="368.5">20.11.2026</text>
<text x="434.6" y="368.6">1:2</text>
<text x="455" y="368.5">Klose, Cap, Dimitrijevic</text>
<text x="512.8" y="368.8">Prof. Dr.-Ing. K. Sporbert</text>
<text x="512.6" y="378.6">HWR Berlin</text>
<text x="513" y="388.6">Industrielle Elektrotechnik</text>
<text x="513.2" y="398.3">Konstruktionslehre</text>
</g>
<g font-size="3.5">
<text x="37.9" y="8.9">1</text>
<text x="85.8" y="8.9">2</text>
<text x="133.6" y="8.9">3</text>
<text x="181.4" y="8.9">4</text>
<text x="229.3" y="8.9">5</text>
<text x="277.1" y="8.9">6</text>
<text x="324.9" y="8.9">7</text>
<text x="372.7" y="8.9">8</text>
<text x="420.6" y="8.9">9</text>
<text x="467.4" y="8.9">10</text>
<text x="515.3" y="8.9">11</text>
<text x="563.1" y="8.9">12</text>
<text x="16.3" y="32">A</text>
<text x="585.3" y="32">A</text>
<text x="16.3" y="83.3">B</text>
<text x="585.3" y="83.3">B</text>
<text x="16.2" y="134.6">C</text>
<text x="585.2" y="134.6">C</text>
<text x="16.2" y="185.8">D</text>
<text x="585.2" y="185.8">D</text>
<text x="16.3" y="237">E</text>
<text x="585.3" y="237">E</text>
<text x="16.4" y="288.3">F</text>
<text x="585.4" y="288.3">F</text>
<text x="16.1" y="339.6">G</text>
<text x="585.1" y="339.6">G</text>
<text x="264.8" y="352.4" transform="rotate(73 264.8 352.4)">-0</text>
<text x="268.1" y="351.4" transform="rotate(74 268.1 351.4)">+0,01</text>
<text x="16.2" y="390.8">H</text>
<text x="585.2" y="390.8">H</text>
<text x="37.9" y="413.9">1</text>
<text x="85.8" y="413.9">2</text>
<text x="133.6" y="413.9">3</text>
<text x="181.4" y="413.9">4</text>
<text x="229.3" y="413.9">5</text>
<text x="277.1" y="413.9">6</text>
<text x="324.9" y="413.9">7</text>
<text x="372.7" y="413.9">8</text>
<text x="420.6" y="413.9">9</text>
<text x="467.4" y="413.9">10</text>
<text x="515.3" y="413.9">11</text>
<text x="563.1" y="413.9">12</text>
</g>
<g font-size="2.8" fill="#535353">
<text x="405.5" y="363.2">Datum</text>
<text x="434.5" y="363.2">Maßstab</text>
<text x="455.3" y="363.2">Bearbeitet</text>
<text x="512.8" y="363.2">Betreuer</text>
<text x="405.7" y="373.2">Fertigungsverfahren</text>
<text x="434.5" y="373">Titel</text>
<text x="512.7" y="373.2">Hochschule</text>
<text x="512.8" y="383.2">Studiengang</text>
<text x="512.7" y="393.2">Fach</text>
<text x="513" y="403.2">Allgemeintoleranzen</text>
<text x="551.6" y="403.1">Format</text>
<text x="567.8" y="403.1">Blatt</text>
</g>
<g font-size="2.8">
<text x="512.7" y="407.3">DIN ISO 2768-m</text>
<text x="551.8" y="407.6">A2</text>
<text x="567.7" y="407.7">2/3</text>
</g>
</svg>
